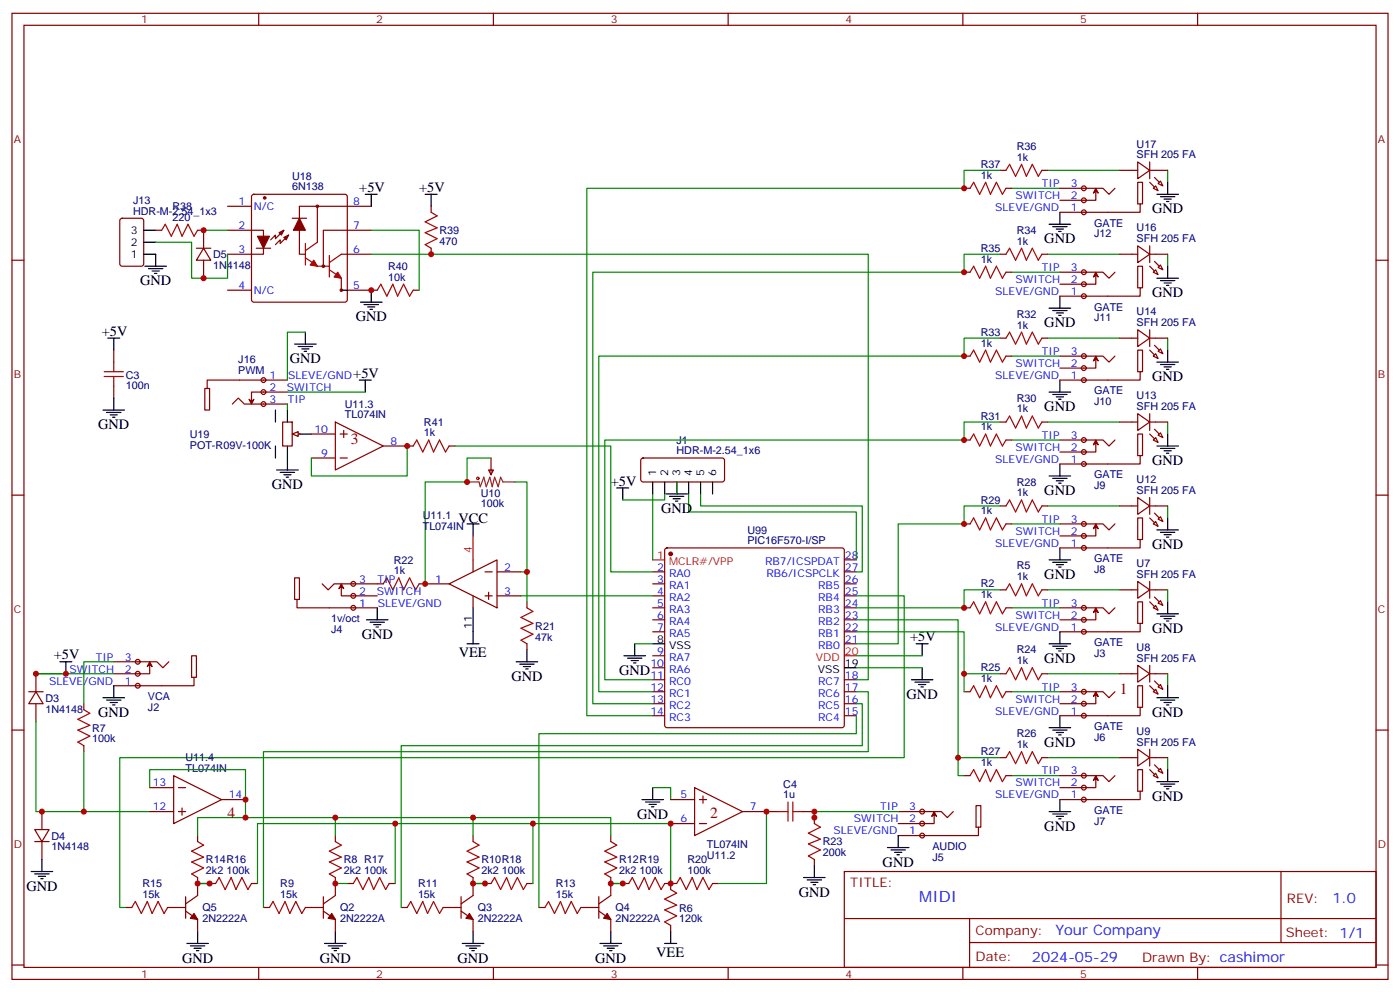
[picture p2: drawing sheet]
<svg xmlns="http://www.w3.org/2000/svg" width="412mm" height="292mm" viewBox="0 0 412 292" stroke-linecap="round" stroke-linejoin="round" font-family="sans-serif">
<g fill="none" stroke="#870000" stroke-width=".35">
<path d="M3.5 3.9h405.4v284.4h-405.4zM7.1 7.4h398.2v277.3h-398.2zM76.2 3.9v3.5M145.3 3.9v3.5M214.5 3.9v3.5M283.6 3.9v3.5M352.8 3.9v3.5M3.5 76.6h3.6M405.3 76.6h3.6M189 135l.4-.2 23.6 .1 .4 .6v5.9l-.7 .5-23.5-.1-.5-.7v-5.6zM3.5 145.7h3.6M405.3 145.7h3.6"/>
<path d="M192.3 168.3h3.5M192.3 171.8h3.5M192.3 175.4h3.5M192.3 178.9h3.5M196 161.5l.5-.2h51.5l.5 .2 .2 .5v51.5l-.2 .5-.5 .2h-51.5l-.5-.3-.2-.4v-51.5zM248.7 168.3h3.5M248.7 171.8h3.5M248.7 175.4h3.5M248.7 178.9h3.5M248.7 164.8h3.5M192.3 182.4h3.5M192.3 185.9h3.5"/>
<path d="M192.3 193h3.5M192.3 196.5h3.5M248.7 182.4h3.5M248.7 185.9h3.5M248.7 189.5h3.5M3.5 214.9h3.6M192.3 200.1h3.5M192.3 203.6h3.5M192.3 207.1h3.5M192.3 210.6h3.5M248.7 200.1h3.5M248.7 203.6h3.5"/>
<path d="M248.7 207.1h3.5M248.7 210.6h3.5M405.3 214.9h3.6M248.7 256.5h156.6v28.2h-156.6zM377.3 256.5v20.9M248.7 270.4h156.5M285.6 277.4h119.6M285.6 270.4v14.1M3.5 284h3.6M76.2 284.7v3.6M145.3 284.7v3.6M214.5 284.7v3.6"/>
<path d="M283.6 284.7v3.6M352.8 284.7v3.6M405.3 284h3.6"/>
</g>
<circle cx="197.6" cy="163" r=".53" fill="#870000" stroke="#870000" stroke-width=".35"/>
<path d="M192.3 164.8h3.5M248.7 193h3.5" fill="none" stroke="#f00" stroke-width=".35"/>
<g fill="none" stroke="#000" stroke-width=".35">
<path d="M192.3 141.9v3.5M195.8 141.9v3.5M196.1 145.4h6.4M197.2 146.1h4.2M198.3 146.8h2.1M199 147.5h.7M199.3 141.9v3.5M202.8 141.9v3.5M206.4 141.9v3.5M209.9 141.9v3.5M183.8 193h6.3M184.9 193.7h4.2"/>
<path d="M185.9 194.4h2.1M186.6 195.1h.7M187 189.5v3.5M192.3 189.5h3.5M248.7 196.5h3.5M271.6 196.5v3.6M268.5 200.1h6.3M269.5 200.8h4.3M270.6 201.5h2.1M271.3 202.2h.7"/>
</g>
<path d="M192.3 145.4v19.4M202.8 145.4v5.3h49.4v14.1M206.4 145.4v3.5h47.6v19.4h-1.8M187 189.5h5.3M252.2 196.5h19.4" fill="none" stroke="#008700" stroke-width=".35"/>
<g fill="#f0f0f0" stroke="#870000" stroke-width=".35">
<circle cx="319.3" cy="185.9" r=".71"/>
<circle cx="319.3" cy="182.4" r=".71"/>
<circle cx="319.3" cy="178.9" r=".71"/>
</g>
<g fill="none" stroke="#870000" stroke-width=".35">
<path d="M284 178.9h1.8M294.6 173.6h1.7M296.3 178.9h1.8M306.9 173.6h1.8M312.2 178.9h12.7l1.8 1.8 1.7-1.8M322.8 179.6l-.7 .7 .7-1.4 .7 1.4-.7-.7v2.8h-10.6M329.8 173.6h5.3M335.1 171.1l3.6 2.5-3.6 2.5zM338.7 173.6h5.3M338.7 171.1v5M339.7 178.9l.7-.7 .7 1.4zM341.1 177.5l.7-.7 .7 1.4z"/>
<path d="M335.8 183.5h-.7v-6.4h1.4v6.4h-.7v2.4h-23.6M58.2 245.9v1.8M58.2 258.3v5.3l-3.5 2.4M98.8 245.9v1.8M98.8 258.3v5.3l-3.6 2.4M139.3 245.9v1.8M139.3 258.3v5.3l-3.5 2.4M179.9 245.9v1.8M179.9 258.3v5.3l-3.5 2.4M37 267.1h1.8M49.4 267.1h5.3M54.7 268.1l3.5 2.5v3.5"/>
<path d="M54.7 263.9v6.4M61.7 260h1.8M74.1 260h1.7M77.6 267.1h1.8M90 267.1h5.2M95.2 268.1l3.6 2.5v3.5M95.2 263.9v6.4M102.3 260h1.8M114.7 260h1.7M118.2 267.1h1.7M130.5 267.1h5.3M135.8 268.1l3.5 2.5v3.5"/>
<path d="M135.8 263.9v6.4M142.9 260h1.7M155.2 260h1.8M158.7 267.1h1.8M171.1 267.1h5.3M176.4 268.1l3.5 2.5v3.5M176.4 263.9v6.4M183.4 260h1.8M195.8 260h3.5M209.9 260h1.8"/>
</g>
<g fill="none" stroke="#a10000" stroke-width=".35">
<path d="M285.8 178.9l1-1.8 1.8 3.6 1.7-3.6 1.4 3.6 1.8-3.6 1.8 3.6 1-1.8M296.3 173.6l1.1-1.8 1.8 3.6 1.7-3.6 1.4 3.6 1.8-3.6 1.8 3.6 1-1.8M58.2 247.7l1.8 1-3.6 1.8 3.6 1.8-3.6 1.4 3.6 1.7-3.6 1.8 1.8 1.1M98.8 247.7l1.7 1-3.5 1.8 3.5 1.8-3.5 1.4 3.5 1.7-3.5 1.8 1.8 1.1M139.3 247.7l1.8 1-3.5 1.8 3.5 1.8-3.5 1.4 3.5 1.7-3.5 1.8 1.7 1.1M179.9 247.7l1.8 1-3.5 1.8 3.5 1.8-3.5 1.4 3.5 1.7-3.5 1.8 1.7 1.1M38.8 267.1l1.1-1.8 1.7 3.6 1.8-3.6 1.4 3.6 1.8-3.6 1.7 3.6 1.1-1.8M63.5 260l1.1-1.7 1.7 3.5 1.8-3.5 1.4 3.5 1.8-3.5 1.7 3.5 1.1-1.8M79.4 267.1l1-1.8 1.8 3.6 1.8-3.6 1.4 3.6 1.7-3.6 1.8 3.6 1.1-1.8M104.1 260l1-1.7 1.8 3.5 1.8-3.5 1.4 3.5 1.7-3.5 1.8 3.5 1.1-1.8M119.9 267.1l1.1-1.8 1.8 3.6 1.7-3.6 1.4 3.6 1.8-3.6 1.8 3.6 1-1.8M144.6 260l1.1-1.7 1.8 3.5 1.7-3.5 1.4 3.5 1.8-3.5 1.8 3.5 1-1.8"/>
<path d="M160.5 267.1l1.1-1.8 1.7 3.6 1.8-3.6 1.4 3.6 1.8-3.6 1.7 3.6 1.1-1.8M185.2 260l1.1-1.7 1.7 3.5 1.8-3.5 1.4 3.5 1.8-3.5 1.7 3.5 1.1-1.8M199.3 260l1.1-1.7 1.7 3.5 1.8-3.5 1.4 3.5 1.8-3.5 1.7 3.5 1.1-1.8"/>
</g>
<g fill="none" stroke="#008700" stroke-width=".35">
<path d="M195.8 145.4v1.7h-12.4M294.6 173.6h-10.6v5.3h-31.8M298.1 178.9h14.1M308.7 173.6h21.1M344 173.6v3.5M252.2 193h19.4M192.3 231.8h5.3v3.5M58.2 245.9v-5.3h40.6v5.3M98.8 240.6h40.5v5.3M116.4 242.4v17.6M139.3 240.6h40.6v5.3M157 242.4v17.6"/>
<path d="M58.2 260h3.5M75.8 260v-17.6h121.8v17.6M98.8 260h3.5M139.3 260h3.6M179.9 260h3.5"/>
</g>
<g fill="none" stroke="#000" stroke-width=".35">
<path d="M181.7 143.6h3.5M183.4 143.6v3.5M344 177.1v3.6M269.9 189.5h3.5M271.6 189.5v3.5M309 189.5h6.4M310.1 190.2h4.2M311.1 190.9h2.2M311.9 191.6h.7M312.2 185.9v3.6M340.8 180.7h6.3M341.8 181.4h4.3"/>
<path d="M342.9 182.1h2.1M343.6 182.8h.7M189.1 235.3h6.3M190.1 236h4.3M191.2 236.7h2.1M191.9 237.5h.7M192.3 231.8v3.5M55 277.7h6.4M56.1 278.4h4.2M57.1 279.1h2.2M57.9 279.8h.7M58.2 274.1v3.6"/>
<path d="M95.6 277.7h6.4M96.7 278.4h4.2M97.7 279.1h2.1M98.4 279.8h.7M98.8 274.1v3.6M136.2 277.7h6.3M137.2 278.4h4.3M138.3 279.1h2.1M139 279.8h.7M139.3 274.1v3.6M176.7 277.7h6.4M177.8 278.4h4.2"/>
<path d="M178.9 279.1h2.1M179.6 279.8h.7M179.9 274.1v3.6"/>
</g>
<g fill="#870000" stroke="#870000" stroke-width=".35">
<path d="M338.7 177.1l1.4 1.4z"/>
<path d="M340.1 175.7l1.4 1.4z"/>
<path d="M97.7 268.9l1.1 1.7-2.1-.3z"/>
<path d="M138.3 268.9l1 1.7-2.1-.3z"/>
<path d="M178.9 268.9l1 1.7-2.1-.3z"/>
<path d="M57.1 268.9l1.1 1.7-2.1-.3z"/>
</g>
<g fill="#f0f0f0" stroke="#870000" stroke-width=".35">
<circle cx="40.6" cy="201.8" r=".71"/>
<circle cx="40.6" cy="198.3" r=".71"/>
<circle cx="40.6" cy="194.8" r=".71"/>
</g>
<g fill="none" stroke="#870000" stroke-width=".35">
<path d="M143.9 138.3h1.4l-.7 1.4zM144.6 134.8v4.9M111.1 171.8h1.8M123.5 171.8h1.7M155.2 177.1v1.8M10.6 198.3v5.3M33.5 194.8h12.7l1.8 1.7 1.7-1.7M44.1 195.5l-.7 .7 .7-1.4 .7 1.4-.7-.7v2.8h-10.6M57.1 199.4h-.7v-6.4h1.5v6.4h-.8v2.4h-23.6M155.2 189.5v1.7M8.5 203.6h4.2M10.6 203.6l2.1 3.5h-4.2z"/>
<path d="M10.6 207.1v5.3M24.7 207.1v1.8M24.7 219.5v1.7M12.3 238.9v5.3M10.2 244.2h4.3l-2.2 3.5zM10.2 247.7h4.3M12.3 247.7v5.3M197.6 260v1.8M197.6 272.4v1.7"/>
</g>
<g fill="none" stroke="#000" stroke-width=".35">
<path d="M137.6 154.2h3.5M139.3 154.2v3.5M17.6 194.8h3.6M19.4 194.8v3.5M137.6 189.5h3.5M139.3 185.9v3.6M152 194.8h6.4M153.1 195.5h4.2M154.2 196.2h2.1M154.9 196.9h.7M155.2 191.2v3.6M30.3 205.4h6.4"/>
<path d="M31.4 206.1h4.2M32.5 206.8h2.1M33.2 207.5h.7M33.5 201.8v3.6M9.2 256.5h6.3M10.2 257.2h4.3M11.3 257.9h2.1M12 258.6h.7M12.3 253v3.5M195.8 277.7h3.5M197.6 274.1v3.6"/>
</g>
<path d="M144.6 134.8h-7v7.1h-12.4v29.9M153.5 175.4h38.8M252.2 175.4h14.1v47.6h-231v44.1h1.7M10.6 198.3h22.9M33.5 194.8h-8.8v12.3M10.6 212.4v26.5h14.1M252.2 210.6v5.3h-93.5v51.2M252.2 207.1h1.8v12.4h-135.8v47.6M252.2 203.6h3.6v17.6h-178.2v45.9M24.7 221.2v17.7h19.4" fill="none" stroke="#008700" stroke-width=".35"/>
<g fill="none" stroke="#a10000" stroke-width=".35">
<path d="M112.9 171.8l1-1.7 1.8 3.5 1.8-3.5 1.4 3.5 1.7-3.5 1.8 3.5 1.1-1.8M155.2 178.9l1.8 1.1-3.5 1.7 3.5 1.8-3.5 1.4 3.5 1.8-3.5 1.7 1.7 1.1M24.7 208.9l1.8 1-3.6 1.8 3.6 1.8-3.6 1.4 3.6 1.7-3.6 1.8 1.8 1.1M197.6 261.8l1.7 1.1-3.5 1.7 3.5 1.8-3.5 1.4 3.5 1.8-3.5 1.7 1.8 1.1"/>
<circle cx="140.8" cy="140.8" r=".35"/>
</g>
<path d="M137.6 141.9h3.5l.4 1.4 1-2.9 .7 2.9 1.1-2.9 .7 2.9 .7-2.9 1.1 2.9 .7-2.9 .7 1.5h3.5" fill="none" stroke="#8c2424" stroke-width=".35"/>
<g fill="#f0f0f0" stroke="#870000" stroke-width=".35">
<circle cx="104.1" cy="178.9" r=".71"/>
<circle cx="104.1" cy="175.4" r=".71"/>
<circle cx="104.1" cy="171.8" r=".71"/>
</g>
<g fill="none" stroke="#870000" stroke-width=".35">
<path d="M91.7 134.8h7.1M91.7 127.7h7.1M98.8 124.2l14.1 7.1-14.1 7zM100.2 134.8h2.1M100.2 127.7h2.1M101.2 126.7v2.1M112.9 131.3h7M87.5 176.4h.7v-6.3h-1.4v6.3h.7v2.5h23.6M94.9 171.8l1.8 1.8 1.7-1.8h12.7M100.5 172.5l.7 .7-.7-1.4-.7 1.4 .7-.7v2.9h10.6M125.2 171.8h7.1M132.3 171.8l14.1-7v14.1z"/>
<path d="M139.3 164.8v3.5M139.3 175.4v3.5M142.9 175.4h2.1M142.9 168.3h2.1M143.9 174.3v2.1M146.4 175.4h7.1M146.4 168.3h7.1M44.1 231.8h7.1M44.1 238.9h7.1M51.2 228.3l14.1 7-14.1 7.1zM52.6 231.8h2.1M52.6 238.9h2.1"/>
<path d="M53.6 237.8v2.1M65.3 235.3h7M197.6 235.3h7M204.6 231.8l14.1 7.1-14.1 7zM206 235.3h2.1M207.1 234.3v2.1M218.7 238.9h7.1M197.6 242.4h7M206 242.4h2.1"/>
</g>
<path d="M111.1 178.9v3.5M139.3 178.9v7M107.9 182.4h6.4M109 183.1h4.2M110.1 183.8h2.1M110.8 184.5h.7" fill="none" stroke="#000" stroke-width=".35"/>
<path d="M139.3 157.7v7.1" fill="none" stroke="#f00" stroke-width=".35"/>
<path d="M44.1 231.8v-5.3h28.2v14.1M225.8 238.9v21.1h-14.1" fill="none" stroke="#008700" stroke-width=".35"/>
<g fill="#f0f0f0" stroke="#870000" stroke-width=".35">
<circle cx="271.6" cy="245.9" r=".71"/>
<circle cx="271.6" cy="242.4" r=".71"/>
<circle cx="271.6" cy="238.9" r=".71"/>
</g>
<g fill="none" stroke="#870000" stroke-width=".35">
<path d="M294.6 198.3h1.7M306.9 198.3h1.8M329.8 198.3h5.3M335.1 195.8l3.6 2.5-3.6 2.5zM338.7 198.3h5.3M338.7 195.8v5M284 203.6h1.8M296.3 203.6h1.8M339.7 203.6l.7-.7 .7 1.4zM341.1 202.2l.7-.7 .7 1.4zM264.6 238.9h12.7l1.7 1.7 1.8-1.7M275.2 239.6l-.7 .7 .7-1.4 .7 1.4-.7-.7v2.8h-10.6"/>
<path d="M288.2 243.5h-.7v-6.4h1.4v6.4h-.7v2.4h-23.6"/>
</g>
<g fill="none" stroke="#000" stroke-width=".35">
<path d="M309 214.2h6.4M310.1 214.9h4.2M311.1 215.6h2.2M311.9 216.3h.7M312.2 210.6v3.6M340.8 205.4h6.3M341.8 206.1h4.3M342.9 206.8h2.1M343.6 207.5h.7M344 201.8v3.6M261.4 249.4h6.4M262.5 250.2h4.2"/>
<path d="M263.5 250.9h2.1M264.2 251.6h.7M264.6 245.9v3.5"/>
</g>
<path d="M308.7 198.3h21.1M344 198.3v3.5M298.1 203.6h14.1" fill="none" stroke="#008700" stroke-width=".35"/>
<path d="M296.3 198.3l1.1-1.8 1.8 3.6 1.7-3.6 1.4 3.6 1.8-3.6 1.8 3.6 1-1.8M285.8 203.6l1-1.8 1.8 3.6 1.7-3.6 1.4 3.6 1.8-3.6 1.8 3.6 1-1.8" fill="none" stroke="#a10000" stroke-width=".35"/>
<g fill="#870000" stroke="#870000" stroke-width=".35">
<path d="M338.7 201.8l1.4 1.4z"/>
<path d="M340.1 200.4l1.4 1.4z"/>
</g>
<g fill="#f0f0f0" stroke="#870000" stroke-width=".35">
<circle cx="319.3" cy="210.6" r=".71"/>
<circle cx="319.3" cy="207.1" r=".71"/>
<circle cx="319.3" cy="203.6" r=".71"/>
</g>
<g fill="none" stroke="#870000" stroke-width=".35">
<path d="M312.2 203.6h12.7l1.8 1.8 1.7-1.8M322.8 204.3l-.7 .7 .7-1.4 .7 1.4-.7-.7v2.8h-10.6M335.8 208.2h-.7v-6.4h1.4v6.4h-.7v2.4h-23.6M284 228.3h1.8M294.6 223h1.7M296.3 228.3h1.8M306.9 223h1.8M329.8 223h5.3M335.1 220.5l3.6 2.5-3.6 2.5zM338.7 223h5.3M338.7 220.5v5M339.7 228.3l.7-.7 .7 1.4z"/>
<path d="M341.1 226.9l.7-.7 .7 1.4z"/>
</g>
<path d="M298.1 228.3h14.1M308.7 223h21.1M344 223v3.5" fill="none" stroke="#008700" stroke-width=".35"/>
<path d="M309 238.9h6.4M310.1 239.6h4.2M312.2 235.3v3.6M340.8 230h6.3M341.8 230.8h4.3M342.9 231.5h2.1M343.6 232.2h.7M344 226.5v3.5M311.1 240.3h2.2M311.9 241h.7" fill="none" stroke="#000" stroke-width=".35"/>
<path d="M285.8 228.3l1-1.8 1.8 3.5 1.7-3.5 1.4 3.5 1.8-3.5 1.8 3.5 1-1.7M296.3 223l1.1-1.8 1.8 3.6 1.7-3.6 1.4 3.6 1.8-3.6 1.8 3.6 1-1.8" fill="none" stroke="#a10000" stroke-width=".35"/>
<g fill="#870000" stroke="#870000" stroke-width=".35">
<path d="M338.7 226.5l1.4 1.4z"/>
<path d="M340.1 225.1l1.4 1.4z"/>
</g>
<g fill="#f0f0f0" stroke="#870000" stroke-width=".35">
<circle cx="319.3" cy="235.3" r=".71"/>
<circle cx="319.3" cy="231.8" r=".71"/>
<circle cx="319.3" cy="228.3" r=".71"/>
</g>
<g fill="none" stroke="#870000" stroke-width=".35">
<path d="M284 154.2h1.8M294.6 148.9h1.7M296.3 154.2h1.8M306.9 148.9h1.8M329.8 148.9h5.3M335.1 146.4l3.6 2.5-3.6 2.5zM338.7 148.9h5.3M338.7 146.4v5M339.7 154.2l.7-.7 .7 1.4zM341.1 152.8l.7-.7 .7 1.4zM312.2 228.3h12.7l1.8 1.7 1.7-1.7M322.8 229l-.7 .7 .7-1.4 .7 1.4-.7-.7v2.8h-10.6"/>
<path d="M335.8 232.9h-.7v-6.4h1.4v6.4h-.7v2.4h-23.6"/>
</g>
<path d="M298.1 154.2h14.1M308.7 148.9h21.1M344 148.9v3.5" fill="none" stroke="#008700" stroke-width=".35"/>
<path d="M340.8 156h6.3M341.8 156.7h4.3M342.9 157.4h2.1M343.6 158.1h.7M344 152.4v3.6M309 164.8h6.4M310.1 165.5h4.2M311.1 166.2h2.2M311.9 166.9h.7M312.2 161.3v3.5" fill="none" stroke="#000" stroke-width=".35"/>
<path d="M285.8 154.2l1-1.8 1.8 3.6 1.7-3.6 1.4 3.6 1.8-3.6 1.8 3.6 1-1.8M296.3 148.9l1.1-1.8 1.8 3.6 1.7-3.6 1.4 3.6 1.8-3.6 1.8 3.6 1-1.8" fill="none" stroke="#a10000" stroke-width=".35"/>
<g fill="#870000" stroke="#870000" stroke-width=".35">
<path d="M338.7 152.4l1.4 1.4z"/>
<path d="M340.1 151l1.4 1.4z"/>
</g>
<g fill="#f0f0f0" stroke="#870000" stroke-width=".35">
<circle cx="319.3" cy="161.3" r=".71"/>
<circle cx="319.3" cy="157.7" r=".71"/>
<circle cx="319.3" cy="154.2" r=".71"/>
</g>
<g fill="none" stroke="#870000" stroke-width=".35">
<path d="M284 129.5h1.8M294.6 124.2h1.7M296.3 129.5h1.8M306.9 124.2h1.8M329.8 124.2h5.3M335.1 121.7l3.6 2.5-3.6 2.5zM338.7 124.2h5.3M338.7 121.7v5M339.7 129.5l.7-.7 .7 1.4zM341.1 128.1l.7-.7 .7 1.4zM312.2 154.2h12.7l1.8 1.8 1.7-1.8M322.8 154.9l-.7 .7 .7-1.4 .7 1.4-.7-.7v2.8h-10.6"/>
<path d="M335.8 158.8h-.7v-6.4h1.4v6.4h-.7v2.5h-23.6"/>
</g>
<path d="M298.1 129.5h14.1M308.7 124.2h21.1M344 124.2v3.5" fill="none" stroke="#008700" stroke-width=".35"/>
<path d="M312.2 136.6v3.5M340.8 131.3h6.3M341.8 132h4.3M342.9 132.7h2.1M343.6 133.4h.7M344 127.7v3.6M309 140.1h6.4M310.1 140.8h4.2M311.1 141.5h2.2M311.9 142.2h.7" fill="none" stroke="#000" stroke-width=".35"/>
<path d="M285.8 129.5l1-1.8 1.8 3.6 1.7-3.6 1.4 3.6 1.8-3.6 1.8 3.6 1-1.8M296.3 124.2l1.1-1.8 1.8 3.6 1.7-3.6 1.4 3.6 1.8-3.6 1.8 3.6 1-1.8" fill="none" stroke="#a10000" stroke-width=".35"/>
<g fill="#870000" stroke="#870000" stroke-width=".35">
<path d="M338.7 127.7l1.4 1.5z"/>
<path d="M340.1 126.3l1.4 1.4z"/>
</g>
<g fill="#f0f0f0" stroke="#870000" stroke-width=".35">
<circle cx="319.3" cy="136.6" r=".71"/>
<circle cx="319.3" cy="133" r=".71"/>
<circle cx="319.3" cy="129.5" r=".71"/>
</g>
<g fill="none" stroke="#870000" stroke-width=".35">
<path d="M294.6 99.5h1.7M306.9 99.5h1.8M329.8 99.5h5.3M335.1 97l3.6 2.5-3.6 2.5zM338.7 99.5h5.3M338.7 97v5M284 104.8h1.8M296.3 104.8h1.8M339.7 104.8l.7-.7 .7 1.4zM341.1 103.4l.7-.7 .7 1.4zM312.2 129.5h12.7l1.8 1.8 1.7-1.8M322.8 130.2l-.7 .7 .7-1.4 .7 1.4-.7-.7v2.8h-10.6"/>
<path d="M335.8 134.1h-.7v-6.4h1.4v6.4h-.7v2.5h-23.6"/>
</g>
<path d="M308.7 99.5h21.1M344 99.5v3.5M298.1 104.8h14.1" fill="none" stroke="#008700" stroke-width=".35"/>
<path d="M309 115.4h6.4M310.1 116.1h4.2M311.1 116.8h2.2M311.9 117.5h.7M312.2 111.9v3.5M340.8 106.6h6.3M341.8 107.3h4.3M342.9 108h2.1M343.6 108.7h.7M344 103v3.6" fill="none" stroke="#000" stroke-width=".35"/>
<path d="M296.3 99.5l1.1-1.7 1.8 3.5 1.7-3.5 1.4 3.5 1.8-3.5 1.8 3.5 1-1.8M285.8 104.8l1-1.8 1.8 3.6 1.7-3.6 1.4 3.6 1.8-3.6 1.8 3.6 1-1.8" fill="none" stroke="#a10000" stroke-width=".35"/>
<g fill="#870000" stroke="#870000" stroke-width=".35">
<path d="M338.7 103l1.4 1.5z"/>
<path d="M340.1 101.6l1.4 1.4z"/>
</g>
<g fill="#f0f0f0" stroke="#870000" stroke-width=".35">
<circle cx="319.3" cy="111.9" r=".71"/>
<circle cx="319.3" cy="108.3" r=".71"/>
<circle cx="319.3" cy="104.8" r=".71"/>
</g>
<g fill="none" stroke="#870000" stroke-width=".35">
<path d="M294.6 74.8h1.7M306.9 74.8h1.8M329.8 74.8h5.3M335.1 72.4l3.6 2.4-3.6 2.5zM338.7 74.8h5.3M338.7 72.4v4.9M341.1 78.7l.7-.7 .7 1.4zM284 80.1h1.8M296.3 80.1h1.8M339.7 80.1l.7-.7 .7 1.4zM312.2 104.8h12.7l1.8 1.8 1.7-1.8M322.8 105.5l-.7 .7 .7-1.4 .7 1.4-.7-.7v2.8h-10.6"/>
<path d="M335.8 109.4h-.7v-6.4h1.4v6.4h-.7v2.5h-23.6"/>
</g>
<path d="M308.7 74.8h21.1M344 74.8v3.6M298.1 80.1h14.1" fill="none" stroke="#008700" stroke-width=".35"/>
<path d="M344 78.4v3.5M309 90.7h6.4M310.1 91.4h4.2M311.1 92.1h2.2M311.9 92.8h.7M312.2 87.2v3.5M340.8 81.9h6.3M341.8 82.6h4.3M342.9 83.3h2.1M343.6 84h.7" fill="none" stroke="#000" stroke-width=".35"/>
<path d="M296.3 74.8l1.1-1.7 1.8 3.5 1.7-3.5 1.4 3.5 1.8-3.5 1.8 3.5 1-1.8M285.8 80.1l1-1.7 1.8 3.5 1.7-3.5 1.4 3.5 1.8-3.5 1.8 3.5 1-1.8" fill="none" stroke="#a10000" stroke-width=".35"/>
<g fill="#870000" stroke="#870000" stroke-width=".35">
<path d="M338.7 78.4l1.4 1.4z"/>
<path d="M340.1 76.9l1.4 1.5z"/>
</g>
<g fill="#f0f0f0" stroke="#870000" stroke-width=".35">
<circle cx="319.3" cy="87.2" r=".71"/>
<circle cx="319.3" cy="83.6" r=".71"/>
<circle cx="319.3" cy="80.1" r=".71"/>
</g>
<g fill="none" stroke="#870000" stroke-width=".35">
<path d="M284 55.4h1.8M294.6 50.1h1.7M296.3 55.4h1.8M306.9 50.1h1.8M329.8 50.1h5.3M335.1 47.7l3.6 2.4-3.6 2.5zM338.7 50.1h5.3M338.7 47.7v4.9M339.7 55.4l.7-.7 .7 1.4zM341.1 54l.7-.7 .7 1.4zM312.2 80.1h12.7l1.8 1.8 1.7-1.8M322.8 80.8l-.7 .7 .7-1.4 .7 1.4-.7-.7v2.8h-10.6"/>
<path d="M335.8 84.7h-.7v-6.3h1.4v6.3h-.7v2.5h-23.6"/>
</g>
<path d="M298.1 55.4h14.1M308.7 50.1h21.1M344 50.1v3.6" fill="none" stroke="#008700" stroke-width=".35"/>
<path d="M340.8 57.2h6.3M341.8 57.9h4.3M342.9 58.6h2.1M343.6 59.3h.7M344 53.7v3.5M309 66h6.4M310.1 66.7h4.2M311.1 67.4h2.2M311.9 68.1h.7M312.2 62.5v3.5" fill="none" stroke="#000" stroke-width=".35"/>
<path d="M285.8 55.4l1-1.7 1.8 3.5 1.7-3.5 1.4 3.5 1.8-3.5 1.8 3.5 1-1.8M296.3 50.1l1.1-1.7 1.8 3.5 1.7-3.5 1.4 3.5 1.8-3.5 1.8 3.5 1-1.8" fill="none" stroke="#a10000" stroke-width=".35"/>
<g fill="#870000" stroke="#870000" stroke-width=".35">
<path d="M338.7 53.7l1.4 1.4z"/>
<path d="M340.1 52.2l1.4 1.5z"/>
</g>
<g fill="#f0f0f0" stroke="#870000" stroke-width=".35">
<circle cx="319.3" cy="62.5" r=".71"/>
<circle cx="319.3" cy="58.9" r=".71"/>
<circle cx="319.3" cy="55.4" r=".71"/>
</g>
<g fill="none" stroke="#870000" stroke-width=".35">
<path d="M74.3 57.4l.5-.2h26.8l.5 .2 .2 .5v30.3l-.2 .5-.5 .2h-26.8l-.5-.2-.2-.5v-30.3zM312.2 55.4h12.7l1.8 1.8 1.7-1.8M322.8 56.1l-.7 .7 .7-1.4 .7 1.4-.7-.7v2.8h-10.6M35.5 64.4l.5-.2h5.6l.7 .5v12.9l-.4 .7-5.9 .1-.7-.5v-13zM45.9 67.8h1.7M57.9 73.1h4.2M58.2 67.8h1.8v5.3M60 73.1l2.1 3.5h-4.2zM60 76.6v5.3M67 67.8h10.6v7h-10.6M67 60.7h7.1M75.5 73.1h4.2"/>
<path d="M83.6 67.8l-2.5 2.4v-1l-1.4 1.4M85 69.2l-2.5 2.4v-1l-1.4 1.4M86.1 64.2h4.2M93.5 60.7v10.6M100.5 74.8h8.9M109.4 60.7h-21.2v14.1h1.8M109.4 67.8h-14.2v10.6M127 60.7v1.8M127 73.1v1.7M335.8 60h-.7v-6.3h1.4v6.3h-.7v2.5h-23.6M67 85.4h7.1M100.5 81.9v3.5"/>
<path d="M102.3 85.4h8.8M121.7 85.4h1.8M83.3 124.2h2.8v7.1h-2.8zM86.8 127.7h1.7"/>
<circle cx="93.5" cy="60.7" r=".35"/>
<circle cx="95.3" cy="78.4" r=".35"/>
<circle cx="100.5" cy="85.4" r=".35"/>
</g>
<g fill="none" stroke="#008700" stroke-width=".35">
<path d="M294.6 50.1h-10.6v5.3h-111.1v155.2h19.4M45.9 71.3h10.5v10.6h10.6v-7.1M60 67.8h7M109.4 74.8h146.4v125.3h-3.6M109.4 67.8h14.1v17.6M294.6 74.8h-10.6v5.3h-109.4v127h17.7M294.6 99.5h-10.6v5.3h-107.6v98.8h15.9M294.6 124.2h-10.6v5.3h-105.8v70.6h14.1M199.3 141.9v3.5M294.6 148.9h-10.6v5.3h-19.4v35.3h-12.4M252.2 185.9h31.8v12.4M252.2 182.4h30v40.6"/>
<path d="M294.6 198.3h-10.6v5.3M294.6 223h-12.4v5.3h1.8"/>
</g>
<g fill="#870000" stroke="#870000" stroke-width=".35">
<path d="M75.8 69.5h3.6l-1.8 3.6z"/>
<path d="M83.6 69.9l1.4-.7-.7 1.4z"/>
<path d="M82.2 68.5l1.4-.7-.7 1.4z"/>
<path d="M88.2 64.2l1.8 3.6h-3.6z"/>
<circle cx="78" cy="58.2" r=".35"/>
</g>
<g fill="#a10000" stroke="#a10000" stroke-width=".35">
<path d="M92.4 76.6l1.1 1.8-2.1-.4z"/>
<path d="M99.5 80.1l1 1.8-2.1-.4z"/>
</g>
<path d="M47.6 67.8l1.1-1.8 1.7 3.5 1.8-3.5 1.4 3.5 1.8-3.5 1.7 3.5 1.1-1.7M90 71.6v6.4M90 75.9l2.1 1.4M93.5 71.3l-3.5 2.5M93.5 78.4h3.5M97 79.4l2.1 1.4M97 75.2v6.3M100.5 74.8l-3.5 2.5M127 62.5l1.8 1-3.6 1.8 3.6 1.8-3.6 1.4 3.6 1.7-3.6 1.8 1.8 1.1M111.1 85.4l1.1-1.8 1.7 3.6 1.8-3.6 1.4 3.6 1.8-3.6 1.7 3.6 1.1-1.8" fill="none" stroke="#a10000" stroke-width=".35"/>
<g fill="none" stroke="#000" stroke-width=".35">
<path d="M107.6 57.2h3.5M109.4 57.2v3.5M125.2 57.2h3.6M127 57.2v3.5M42.3 67.8h3.6M42.3 74.8h3.6v3.6M42.3 71.3h3.6M42.7 78.4h6.3M43.7 79.1h4.3M44.8 79.8h2.1M45.5 80.5h.7M100.5 85.4h1.8"/>
<path d="M106.2 88.9h6.3M107.2 89.6h4.3M108.3 90.3h2.1M109 91.1h.7M109.4 85.4v3.5M84.7 120.7v3.5M84.7 131.3v3.5M88.2 127.7h3.5"/>
</g>
<path d="M86.1 127.7l1.7-.7v1.4z" fill="#f0f0f0" stroke="#870000" stroke-width=".35"/>
<path d="M81.1 120.7v3.5M81.1 131.3v3.5" fill="none" stroke="#000" stroke-width=".35"/>
<g fill="#f0f0f0" stroke="#870000" stroke-width=".35">
<circle cx="77.6" cy="111.9" r=".71"/>
<circle cx="77.6" cy="115.4" r=".71"/>
<circle cx="77.6" cy="118.9" r=".71"/>
</g>
<path d="M33.5 103v3.6M33.5 113.6v3.6M68.4 118.9l1.8-1.7 1.8 1.7h12.7M84.7 115.4h-10.6v2.8l-.7-.7 .7 1.4 .7-1.4-.7 .7M84.7 111.9h-23.7v2.4h-.7v6.4h1.4v-6.4h-.7M119.9 131.3h1.8M132.3 131.3h1.8M225.8 238.9h3.5M236.4 238.9h3.5M239.9 240.6v1.8M239.9 253v1.7" fill="none" stroke="#870000" stroke-width=".35"/>
<path d="M90 97.8h-5.3v14.1M84.7 118.9v1.8M84.7 115.4h22.9M119.9 131.3v8.8h-28.2v-5.3M134.1 131.3h45.8v37h12.4M151.7 141.9h3.5v26.4h-1.7M155.2 168.3v8.8M239.9 238.9v1.7v-1.7h24.7" fill="none" stroke="#008700" stroke-width=".35"/>
<g fill="none" stroke="#000" stroke-width=".35">
<path d="M31.7 99.5h3.6M33.5 99.5v3.5M90 97.8v3.5M33.5 117.2v3.5M86.8 101.3h6.3M87.8 102h4.3M88.9 102.7h2.1M89.6 103.4h.7M105.8 111.9h3.6M107.6 111.9v3.5M30.3 120.7h6.4M31.4 121.4h4.2"/>
<path d="M32.5 122.1h2.1M33.2 122.8h.7M81.5 138.3h6.3M82.5 139h4.3M83.6 139.7h2.1M84.7 134.8v3.5M84.3 140.4h.7M236.7 258.3h6.4M237.8 259h4.2M238.8 259.7h2.1M239.9 254.7v3.6M239.5 260.4h.7"/>
</g>
<path d="M30.7 110.8h5.6M30.7 109.4h5.6M33.5 106.6v2.8M33.5 110.8v2.8M121.7 131.3l1.1-1.8 1.7 3.5 1.8-3.5 1.4 3.5 1.8-3.5 1.7 3.5 1.1-1.7M229.3 238.9h2.8M232.1 236v5.7M233.5 238.9h2.9M233.5 236v5.7M239.9 242.4l1.8 1.1-3.6 1.7 3.6 1.8-3.6 1.4 3.6 1.8-3.6 1.7 1.8 1.1" fill="none" stroke="#a10000" stroke-width=".35"/>
<g fill="#c00">
<circle cx="58.2" cy="260" r=".88"/>
<circle cx="61.7" cy="260" r=".88"/>
<circle cx="98.8" cy="260" r=".88"/>
<circle cx="116.4" cy="242.4" r=".88"/>
<circle cx="139.3" cy="260" r=".88"/>
<circle cx="142.9" cy="260" r=".88"/>
<circle cx="157" cy="242.4" r=".88"/>
<circle cx="179.9" cy="260" r=".88"/>
<circle cx="183.4" cy="260" r=".88"/>
<circle cx="197.6" cy="260" r=".88"/>
<circle cx="284" cy="178.9" r=".88"/>
<circle cx="98.8" cy="240.6" r=".88"/>
<circle cx="139.3" cy="240.6" r=".88"/>
<circle cx="19.4" cy="198.3" r=".88"/>
<circle cx="24.7" cy="238.9" r=".88"/>
<circle cx="10.6" cy="198.3" r=".88"/>
<circle cx="12.3" cy="238.9" r=".88"/>
<circle cx="137.6" cy="141.9" r=".88"/>
<circle cx="72.3" cy="240.6" r=".88"/>
<circle cx="72.3" cy="235.3" r=".88"/>
<circle cx="197.6" cy="242.4" r=".88"/>
<circle cx="125.2" cy="171.8" r=".88"/>
<circle cx="284" cy="55.4" r=".88"/>
<circle cx="284" cy="80.1" r=".88"/>
<circle cx="284" cy="104.8" r=".88"/>
<circle cx="284" cy="129.5" r=".88"/>
<circle cx="60" cy="67.8" r=".88"/>
<circle cx="60" cy="81.9" r=".88"/>
<circle cx="109.4" cy="85.4" r=".88"/>
<circle cx="127" cy="74.8" r=".88"/>
<circle cx="284" cy="154.2" r=".88"/>
<circle cx="284" cy="198.3" r=".88"/>
<circle cx="282.2" cy="223" r=".88"/>
<circle cx="119.9" cy="131.3" r=".88"/>
<circle cx="155.2" cy="168.3" r=".88"/>
<circle cx="225.8" cy="238.9" r=".88"/>
<circle cx="239.9" cy="238.9" r=".88"/>
<circle cx="239.9" cy="240.6" r=".88"/>
</g>
<g font-size="4.6" fill="#800">
<text x="103.4" y="130.6">3</text>
<text x="329.8" y="204.2">1</text>
<text x="67" y="240.6">4</text>
<text x="209.2" y="240.6">2</text>
</g>
<text font-size="4.6" fill="#00f" x="270.8" y="265.5">MIDI</text>
<g font-size="4.2">
<text x="105.8" y="56.5">+5V</text>
<text x="123.5" y="56.5">+5V</text>
<text x="339.4" y="62.8">GND</text>
<text x="307.6" y="71.6">GND</text>
<text x="41.3" y="84">GND</text>
<text x="339.4" y="87.5">GND</text>
<text x="104.8" y="94.6">GND</text>
<text x="30" y="98.8">+5V</text>
<text x="307.6" y="96.3">GND</text>
<text x="85.4" y="106.9">GND</text>
<text x="104.1" y="111.2">+5V</text>
<text x="339.4" y="112.2">GND</text>
<text x="307.6" y="121">GND</text>
<text x="28.9" y="126.3">GND</text>
<text x="339.4" y="136.9">GND</text>
<text x="80.1" y="144">GND</text>
<text x="179.9" y="142.9">+5V</text>
<text x="307.6" y="145.7">GND</text>
<text x="135.1" y="153.8">VCC</text>
<text x="194.7" y="151">GND</text>
<text x="339.4" y="161.6">GND</text>
<text x="307.6" y="170.4">GND</text>
<text x="106.5" y="188.1">GND</text>
<text x="268.1" y="188.8">+5V</text>
<text x="339.4" y="186.3">GND</text>
<text x="15.9" y="194.1">+5V</text>
<text x="135.1" y="193.4">VEE</text>
<text x="307.6" y="195.1">GND</text>
<text x="150.6" y="200.4">GND</text>
<text x="182.4" y="198.6">GND</text>
<text x="267.1" y="205.7">GND</text>
<text x="28.9" y="211">GND</text>
<text x="339.4" y="211">GND</text>
<text x="307.6" y="219.8">GND</text>
<text x="339.4" y="235.7">GND</text>
<text x="187.7" y="241">GND</text>
<text x="307.6" y="244.5">GND</text>
<text x="260" y="255.1">GND</text>
<text x="7.8" y="262.1">GND</text>
<text x="235.3" y="263.9">GND</text>
<text x="193.3" y="281.6">VEE</text>
<text x="53.6" y="283.3">GND</text>
<text x="94.2" y="283.3">GND</text>
<text x="134.8" y="283.3">GND</text>
<text x="175.3" y="283.3">GND</text>
</g>
<g font-size="4.2" fill="#00f">
<text x="392.5" y="265.8">1.0</text>
<text x="310.9" y="275.3">Your Company</text>
<text x="304" y="283.1">2024-05-29</text>
</g>
<g font-size="3.9" fill="#800">
<text x="250.5" y="261.1">TITLE:</text>
<text x="379.1" y="265.8">REV:</text>
<text x="287.4" y="275.3">Company:</text>
<text x="378.7" y="275.9">Sheet: 1/1</text>
<text x="287.4" y="283">Date:</text>
<text x="336.4" y="283.1">Drawn By: cashimor</text>
</g>
<g font-size="3.2" fill="#800">
<text x="41.6" y="6.9">1</text>
<text x="110.8" y="6.9">2</text>
<text x="179.9" y="6.9">3</text>
<text x="249.1" y="6.9">4</text>
<text x="318.2" y="6.9">5</text>
<text x="4.1" y="42">A</text>
<text x="405.9" y="42">A</text>
<text x="4.1" y="111.2">B</text>
<text x="405.9" y="111.2">B</text>
<text x="4.1" y="180.3">C</text>
<text x="405.9" y="180.3">C</text>
<text x="4.1" y="249.4">D</text>
<text x="405.9" y="249.4">D</text>
<text x="41.6" y="287.7">1</text>
<text x="110.8" y="287.7">2</text>
<text x="179.9" y="287.7">3</text>
<text x="249.1" y="287.7">4</text>
<text x="318.2" y="287.7">5</text>
</g>
<g font-size="3.2" fill="#000080">
<text x="299.5" y="47.3">1k</text>
<text x="299.5" y="44.1">R36</text>
<text x="334.8" y="46.6">SFH 205 FA</text>
<text x="334.8" y="43.4">U17</text>
<text x="86" y="52.9">U18</text>
<text x="288.9" y="52.6">1k</text>
<text x="288.9" y="49.4">R37</text>
<text x="86" y="55.9">6N138</text>
<text x="39.2" y="63.2">HDR-M-2.54_1x3</text>
<text x="39.2" y="60">J13</text>
<text x="50.8" y="64.9">220</text>
<text x="50.8" y="61.8">R38</text>
<text x="129.5" y="68.9">R39</text>
<text x="299.5" y="68.8">R34</text>
<text x="322.3" y="66.7">GATE</text>
<text x="322.3" y="69.9">J12</text>
<text x="334.8" y="71.3">SFH 205 FA</text>
<text x="334.8" y="68.1">U16</text>
<text x="62.8" y="76">D5</text>
<text x="129.5" y="72.1">470</text>
<text x="288.9" y="77.3">1k</text>
<text x="288.9" y="74.1">R35</text>
<text x="299.5" y="72">1k</text>
<text x="62.8" y="79.2">1N4148</text>
<text x="114.3" y="82.6">10k</text>
<text x="114.3" y="79.4">R40</text>
<text x="299.5" y="93.5">R32</text>
<text x="322.3" y="91.4">GATE</text>
<text x="322.3" y="94.6">J11</text>
<text x="334.8" y="96">SFH 205 FA</text>
<text x="334.8" y="92.8">U14</text>
<text x="288.9" y="102">1k</text>
<text x="288.9" y="98.8">R33</text>
<text x="299.5" y="96.7">1k</text>
<text x="70.2" y="106.9">J16</text>
<text x="37" y="111.4">C3</text>
<text x="70.2" y="110.1">PWM</text>
<text x="37" y="114.4">100n</text>
<text x="101.6" y="120">U11.3</text>
<text x="299.5" y="118.2">R30</text>
<text x="322.3" y="116.1">GATE</text>
<text x="322.3" y="119.3">J10</text>
<text x="334.8" y="117.5">U13</text>
<text x="101.6" y="123.2">TL074IN</text>
<text x="124.9" y="125.3">R41</text>
<text x="288.9" y="123.5">R31</text>
<text x="299.5" y="121.4">1k</text>
<text x="334.8" y="120.7">SFH 205 FA</text>
<text x="55.9" y="128.9">U19</text>
<text x="124.9" y="128.4">1k</text>
<text x="199.3" y="130.7">J1</text>
<text x="288.9" y="126.7">1k</text>
<text x="55.9" y="132.1">POT-R09V-100K</text>
<text x="199.3" y="133.7">HDR-M-2.54_1x6</text>
<text x="299.5" y="142.9">R28</text>
<text x="322.3" y="140.8">GATE</text>
<text x="322.3" y="144">J9</text>
<text x="334.8" y="142.2">U12</text>
<text x="141.6" y="149.4">100k</text>
<text x="141.6" y="146.3">U10</text>
<text x="288.9" y="148.2">R29</text>
<text x="299.5" y="146.1">1k</text>
<text x="334.8" y="145.4">SFH 205 FA</text>
<text x="124.5" y="156">TL074IN</text>
<text x="124.5" y="152.9">U11.1</text>
<text x="288.9" y="151.4">1k</text>
<text x="220.1" y="160.1">PIC16F570-I/SP</text>
<text x="220.1" y="157.1">U99</text>
<text x="116" y="166">R22</text>
<text x="299.5" y="167.6">R5</text>
<text x="322.3" y="165.5">GATE</text>
<text x="334.8" y="166.9">U7</text>
<text x="116" y="169">1k</text>
<text x="288.9" y="172.9">R2</text>
<text x="299.5" y="170.8">1k</text>
<text x="322.3" y="168.7">J8</text>
<text x="334.8" y="170.1">SFH 205 FA</text>
<text x="288.9" y="176.1">1k</text>
<text x="97.6" y="183.1">1v/oct</text>
<text x="157.7" y="185.3">R21</text>
<text x="97.6" y="186.2">J4</text>
<text x="157.7" y="188.5">47k</text>
<text x="322.3" y="190.2">GATE</text>
<text x="334.8" y="191.6">U8</text>
<text x="288.9" y="197.6">R25</text>
<text x="299.5" y="195.5">1k</text>
<text x="299.5" y="192.3">R24</text>
<text x="322.3" y="193.4">J3</text>
<text x="334.8" y="194.8">SFH 205 FA</text>
<text x="288.9" y="200.8">1k</text>
<text x="13.4" y="209.7">1N4148</text>
<text x="13.4" y="206.5">D3</text>
<text x="43.6" y="206.1">VCA</text>
<text x="43.6" y="209.2">J2</text>
<text x="27.2" y="215.3">R7</text>
<text x="322.3" y="214.9">GATE</text>
<text x="27.2" y="218.5">100k</text>
<text x="299.5" y="220.2">1k</text>
<text x="299.5" y="217">R26</text>
<text x="322.3" y="218.1">J6</text>
<text x="334.8" y="219.5">SFH 205 FA</text>
<text x="334.8" y="216.3">U9</text>
<text x="54.6" y="227.1">TL074IN</text>
<text x="54.6" y="223.9">U11.4</text>
<text x="288.9" y="225.5">1k</text>
<text x="288.9" y="222.3">R27</text>
<text x="230.7" y="231.8">C4</text>
<text x="230.7" y="235">1u</text>
<text x="322.3" y="239.6">GATE</text>
<text x="322.3" y="242.7">J7</text>
<text x="15.2" y="250.2">1N4148</text>
<text x="15.2" y="247.1">D4</text>
<text x="208.2" y="249.6">TL074IN</text>
<text x="242.4" y="252">200k</text>
<text x="242.4" y="248.8">R23</text>
<text x="274.7" y="250.2">AUDIO</text>
<text x="60.7" y="257.3">2k2</text>
<text x="60.7" y="254.1">R14R16</text>
<text x="66.7" y="257.2">100k</text>
<text x="101.2" y="257.3">2k2</text>
<text x="101.2" y="254.1">R8 R17</text>
<text x="107.3" y="257.2">100k</text>
<text x="141.8" y="257.3">2k2</text>
<text x="141.8" y="254.1">R10R18</text>
<text x="147.8" y="257.2">100k</text>
<text x="182.4" y="257.3">2k2</text>
<text x="182.4" y="254.1">R12R19</text>
<text x="188.4" y="257.2">100k</text>
<text x="202.5" y="257.2">100k</text>
<text x="202.5" y="254">R20</text>
<text x="208.2" y="252.8">U11.2</text>
<text x="274.7" y="253.3">J5</text>
<text x="42" y="261.1">R15</text>
<text x="82.6" y="261.1">R9</text>
<text x="123.1" y="261.1">R11</text>
<text x="163.7" y="261.1">R13</text>
<text x="42" y="264.3">15k</text>
<text x="59.6" y="268.2">Q5</text>
<text x="82.6" y="264.3">15k</text>
<text x="100.2" y="268.2">Q2</text>
<text x="123.1" y="264.3">15k</text>
<text x="140.8" y="268.2">Q3</text>
<text x="163.7" y="264.3">15k</text>
<text x="181.3" y="268.2">Q4</text>
<text x="200" y="268.3">R6</text>
<text x="59.6" y="271.4">2N2222A</text>
<text x="100.2" y="271.4">2N2222A</text>
<text x="140.8" y="271.4">2N2222A</text>
<text x="181.3" y="271.4">2N2222A</text>
<text x="200" y="271.4">120k</text>
</g>
<g font-size="3.2" fill="#00f">
<text x="299.2" y="58.6">SWITCH</text>
<text x="306.9" y="55.1">TIP</text>
<text x="315.5" y="58.6">2</text>
<text x="315.5" y="55.1">3</text>
<text x="70.3" y="60.4">1</text>
<text x="74.8" y="61.8">N/C</text>
<text x="104.1" y="60.4">8</text>
<text x="293.2" y="62.1">SLEVE/GND</text>
<text x="315.5" y="62.1">1</text>
<text x="70.3" y="67.4">2</text>
<text x="104.1" y="67.4">7</text>
<text x="70.3" y="74.5">3</text>
<text x="104.1" y="74.5">6</text>
<text x="299.2" y="83.3">SWITCH</text>
<text x="306.9" y="79.8">TIP</text>
<text x="315.5" y="83.3">2</text>
<text x="315.5" y="79.8">3</text>
<text x="70.3" y="85.1">4</text>
<text x="74.8" y="86.5">N/C</text>
<text x="104.1" y="85.1">5</text>
<text x="293.2" y="86.8">SLEVE/GND</text>
<text x="315.5" y="86.8">1</text>
<text x="299.2" y="108">SWITCH</text>
<text x="306.9" y="104.5">TIP</text>
<text x="315.5" y="108">2</text>
<text x="315.5" y="104.5">3</text>
<text x="79.4" y="111.5">1</text>
<text x="84.9" y="111.5">SLEVE/GND</text>
<text x="293.2" y="111.5">SLEVE/GND</text>
<text x="315.5" y="111.5">1</text>
<text x="79.4" y="115">2</text>
<text x="79.4" y="118.6">3</text>
<text x="84.5" y="115">SWITCH</text>
<text x="84.8" y="118.6">TIP</text>
<text x="92.6" y="127.4">10</text>
<text x="115" y="130.9">8</text>
<text x="306.9" y="129.2">TIP</text>
<text x="315.5" y="129.2">3</text>
<text x="94.6" y="134.4">9</text>
<text x="293.2" y="136.2">SLEVE/GND</text>
<text x="299.2" y="132.7">SWITCH</text>
<text x="315.5" y="136.2">1</text>
<text x="315.5" y="132.7">2</text>
<text x="306.9" y="153.8">TIP</text>
<text x="315.5" y="153.8">3</text>
<text x="293.2" y="160.9">SLEVE/GND</text>
<text x="299.2" y="157.4">SWITCH</text>
<text x="315.5" y="160.9">1</text>
<text x="315.5" y="157.4">2</text>
<text x="148.5" y="168">2</text>
<text x="193.6" y="168">2</text>
<text x="225.4" y="166.2">RB7/ICSPDAT</text>
<text x="248.9" y="168">27</text>
<text x="248.9" y="164.4">28</text>
<text x="105.8" y="171.5">3</text>
<text x="111.2" y="171.5">TIP</text>
<text x="128.2" y="171.5">1</text>
<text x="193.6" y="171.5">3</text>
<text x="197.1" y="169.7">RA0</text>
<text x="197.1" y="173.2">RA1</text>
<text x="225.8" y="169.7">RB6/ICSPCLK</text>
<text x="241" y="173.2">RB5</text>
<text x="248.9" y="171.5">26</text>
<text x="105.8" y="178.5">1</text>
<text x="105.8" y="175">2</text>
<text x="111" y="175">SWITCH</text>
<text x="111.3" y="178.5">SLEVE/GND</text>
<text x="148.5" y="175">3</text>
<text x="193.6" y="175">4</text>
<text x="193.6" y="178.5">5</text>
<text x="197.1" y="176.8">RA2</text>
<text x="241" y="176.8">RB4</text>
<text x="248.9" y="178.5">24</text>
<text x="248.9" y="175">25</text>
<text x="306.9" y="178.5">TIP</text>
<text x="315.5" y="178.5">3</text>
<text x="193.6" y="182.1">6</text>
<text x="193.6" y="185.6">7</text>
<text x="197.1" y="180.3">RA3</text>
<text x="197.1" y="183.8">RA4</text>
<text x="241" y="183.8">RB2</text>
<text x="241" y="180.3">RB3</text>
<text x="248.9" y="185.6">22</text>
<text x="248.9" y="182.1">23</text>
<text x="293.2" y="185.6">SLEVE/GND</text>
<text x="299.2" y="182.1">SWITCH</text>
<text x="315.5" y="185.6">1</text>
<text x="315.5" y="182.1">2</text>
<text x="197.1" y="187.4">RA5</text>
<text x="241" y="190.9">RB0</text>
<text x="241" y="187.4">RB1</text>
<text x="248.9" y="189.1">21</text>
<text x="20.5" y="197.9">SWITCH</text>
<text x="28.2" y="194.4">TIP</text>
<text x="36.8" y="197.9">2</text>
<text x="36.8" y="194.4">3</text>
<text x="191.6" y="196.2">10</text>
<text x="193.6" y="192.7">9</text>
<text x="197.1" y="194.4">RA7</text>
<text x="197.1" y="197.9">RA6</text>
<text x="14.5" y="201.5">SLEVE/GND</text>
<text x="36.8" y="201.5">1</text>
<text x="191.6" y="199.7">11</text>
<text x="191.6" y="203.2">12</text>
<text x="197.1" y="201.5">RC0</text>
<text x="241" y="201.5">RC7</text>
<text x="248.9" y="203.2">17</text>
<text x="248.9" y="199.7">18</text>
<text x="306.9" y="203.2">TIP</text>
<text x="315.5" y="203.2">3</text>
<text x="191.6" y="206.8">13</text>
<text x="197.1" y="205">RC1</text>
<text x="197.1" y="208.5">RC2</text>
<text x="241" y="208.5">RC5</text>
<text x="241" y="205">RC6</text>
<text x="248.9" y="206.8">16</text>
<text x="299.2" y="206.8">SWITCH</text>
<text x="315.5" y="206.8">2</text>
<text x="191.6" y="210.3">14</text>
<text x="197.1" y="212.1">RC3</text>
<text x="241" y="212.1">RC4</text>
<text x="248.9" y="210.3">15</text>
<text x="293.2" y="210.3">SLEVE/GND</text>
<text x="315.5" y="210.3">1</text>
<text x="306.9" y="227.9">TIP</text>
<text x="315.5" y="227.9">3</text>
<text x="45" y="231.5">13</text>
<text x="299.2" y="231.5">SWITCH</text>
<text x="315.5" y="231.5">2</text>
<text x="45" y="238.5">12</text>
<text x="67.4" y="235">14</text>
<text x="200.5" y="235">5</text>
<text x="220.8" y="238.5">7</text>
<text x="259.3" y="238.5">TIP</text>
<text x="267.9" y="238.5">3</text>
<text x="293.2" y="235">SLEVE/GND</text>
<text x="315.5" y="235">1</text>
<text x="200.5" y="242">6</text>
<text x="245.5" y="245.6">SLEVE/GND</text>
<text x="251.5" y="242">SWITCH</text>
<text x="267.9" y="245.6">1</text>
<text x="267.9" y="242">2</text>
</g>
<g font-size="3.2">
<text x="38.6" y="68.8">3</text>
<text x="38.6" y="75.9">1</text>
<text x="38.6" y="72.4">2</text>
<text x="193.3" y="140.1" transform="rotate(-90 193.3 140.1)">1</text>
<text x="196.8" y="140.1" transform="rotate(-90 196.8 140.1)">2</text>
<text x="200.4" y="140.1" transform="rotate(-90 200.4 140.1)">3</text>
<text x="203.9" y="140.1" transform="rotate(-90 203.9 140.1)">4</text>
<text x="207.4" y="140.1" transform="rotate(-90 207.4 140.1)">5</text>
<text x="211" y="140.1" transform="rotate(-90 211 140.1)">6</text>
<text x="139" y="185" transform="rotate(-90 139 185)">11</text>
<text x="193.6" y="189.1">8</text>
<text x="197.1" y="190.9">VSS</text>
<text x="240.9" y="197.9">VSS</text>
<text x="248.9" y="196.2">19</text>
</g>
<g font-size="3.2" fill="#f00">
<text x="139" y="162.7" transform="rotate(-90 139 162.7)">4</text>
<text x="193.6" y="164.4">1</text>
<text x="197.1" y="166.2">MCLR#/VPP</text>
<text x="240.3" y="194.4">VDD</text>
<text x="248.9" y="192.7">20</text>
</g>
</svg>
